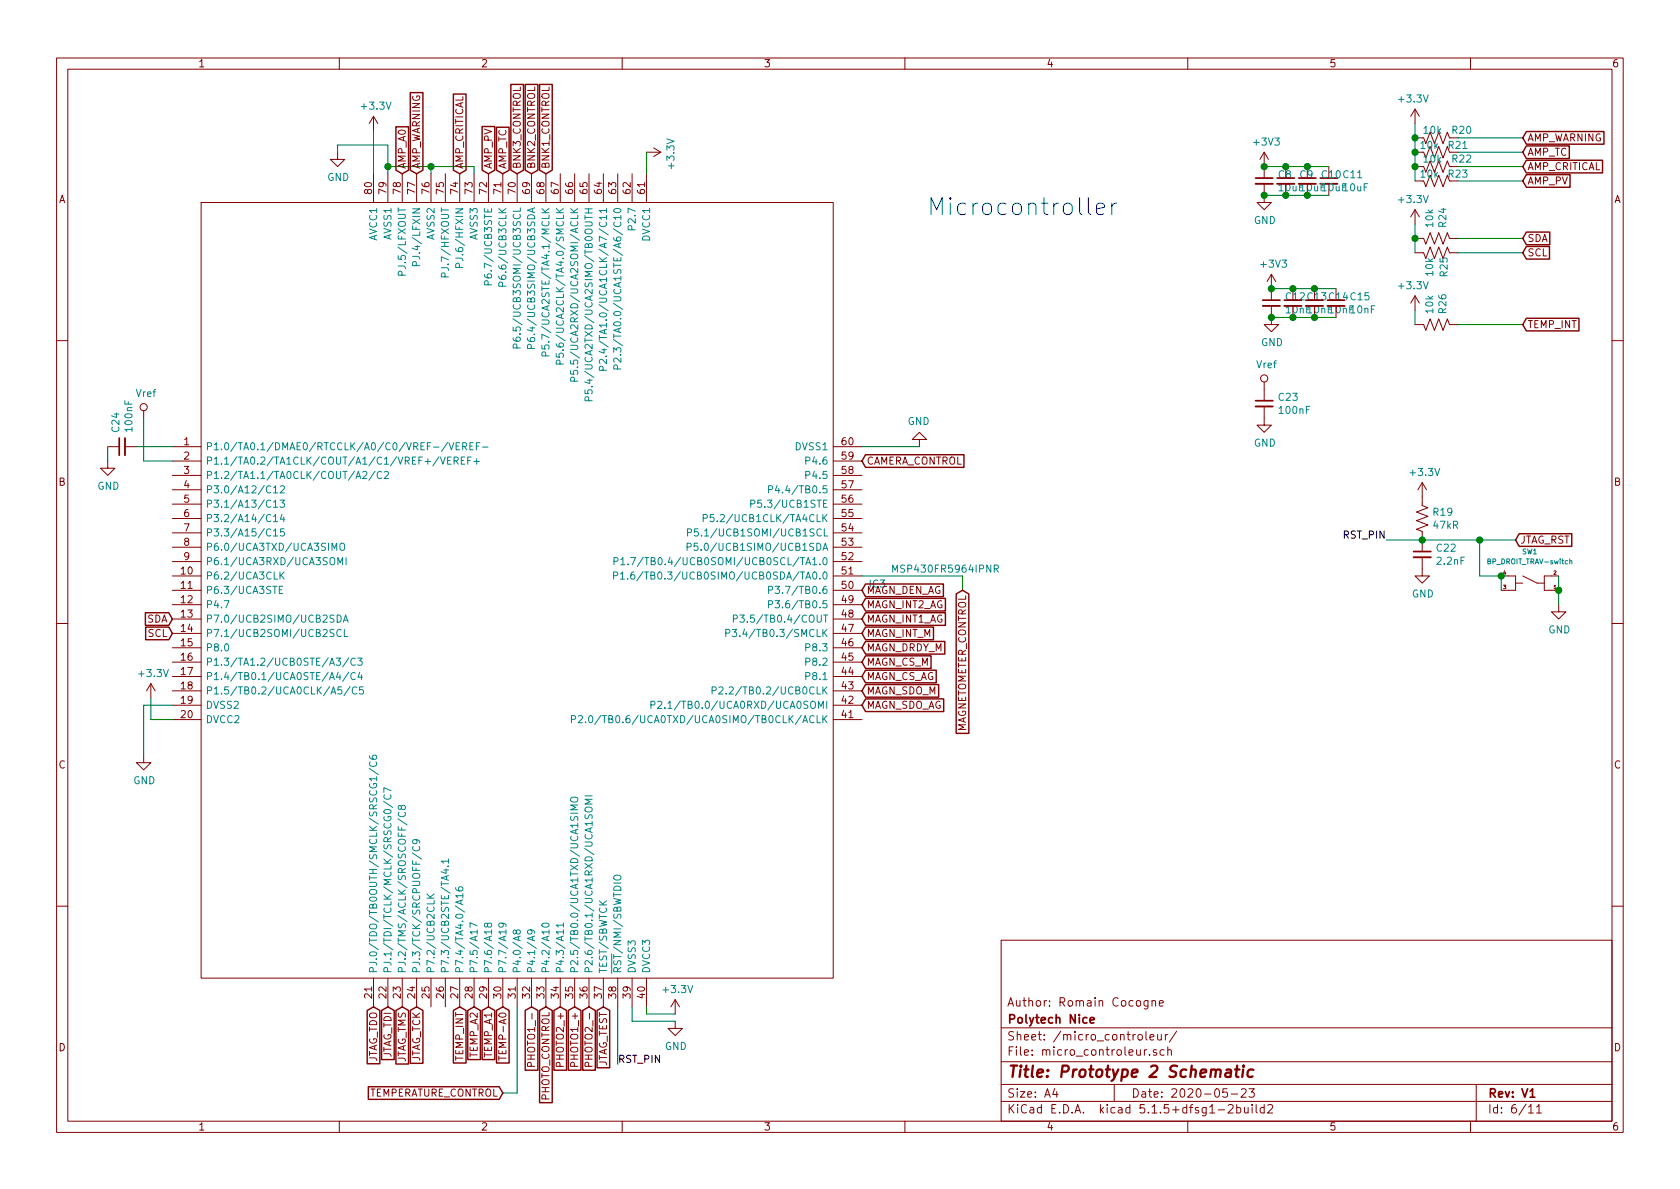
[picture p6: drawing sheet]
<svg xmlns="http://www.w3.org/2000/svg" width="297mm" height="210mm" viewBox="0 0 297 210" stroke-linecap="round" stroke-linejoin="round" font-family="sans-serif">
<g fill="none" stroke="#840000" stroke-width=".18">
<path d="M10 10.3h277v189.9h-277zM12 12.2h273v186.1h-273zM60 10.3v1.9M110 10.3v1.9M160 10.3v1.9M210 10.3v1.9M250.2 19.3v2.5M250.2 19.3l.8 1.3M250.2 19.3l-.8 1.3M260 10.3v1.9M35.6 35.8h111.7v137.2h-111.7zM59.7 26.9v1.3h1.3l-1.3 1.3-1.3-1.3h1.3"/>
<path d="M66 20.6v2.5M66 30.7v5.1M66 20.6l-.7 1.2M66 20.6l.8 1.2M68.6 30.7v5.1M71.1 30.7v5.1M73.7 30.7v5.1M76.2 30.7v5.1M78.7 30.7v5.1M81.3 30.7v5.1M83.8 30.7v5.1M86.4 30.7v5.1"/>
<path d="M88.9 30.7v5.1M91.4 30.7v5.1M94 30.7v5.1M96.5 30.7v5.1M99.1 30.7v5.1M101.6 30.7v5.1M104.1 30.7v5.1M106.7 30.7v5.1M109.2 30.7v5.1M111.8 30.7v5.1M114.3 30.7v5.1M114.3 26.9h2.5"/>
<path d="M115.6 26.2l1.2 .7M116.8 26.9l-1.2 .8M223.5 32.5v3.3h1.3l-1.3 1.3-1.3-1.3h1.3M223.5 26.9v4.6M223.5 26.9l-.7 1.3M223.5 26.9l.8 1.3M227.3 29.5v2M227.3 32.5v2M231.1 29.5v2M231.1 32.5v2M234.9 29.5v2M234.9 32.5v2"/>
<path d="M250.2 24.4h1.5l.4 1 .8-2 .7 2 .8-2 .7 2 .8-2 .4 1h1.5M250.2 29.5h1.5l.4 1 .8-2.1 .7 2.1 .8-2.1 .7 2.1 .8-2.1 .4 1.1h1.5M250.2 37.1v2.5M250.2 37.1l.8 1.2M250.2 37.1l-.8 1.2M250.2 26.9h1.3M250.2 32h1.3M251.7 26.9l.4 1 .8-2 .7 2 .8-2 .7 2 .8-2 .4 1M251.7 32l.4 1 .8-2 .7 2 .8-2 .7 2 .8-2 .4 1M224.8 54.1v3.3h1.3l-1.3 1.3-1.3-1.3h1.3M224.8 48.5l-.8 1.3M224.8 48.5v4.6"/>
<path d="M224.8 48.5l.8 1.3M228.6 51v2.1M228.6 54.1v2M232.4 51v2.1M232.4 54.1v2M236.2 51v2.1M236.2 54.1v2M250.2 57.4h1.5l.4 1 .8-2 .7 2 .8-2 .7 2 .8-2 .4 1h1.5M250.2 44.7h1.5l.4 1 .8-2 .7 2 .8-2 .7 2 .8-2 .4 1h1.5M250.2 42.2h1.5l.4 1 .8-2.1 .7 2.1 .8-2.1 .7 2.1 .8-2.1 .4 1.1h1.5M250.2 52.3l.8 1.3M250.2 52.3v2.6"/>
<path d="M250.2 52.3l-.8 1.3M10 60.2h2M19 79h2.1M22.1 79h2M25.4 72.6v1.3M30.5 79h5.1M147.3 79h5.1M162.6 77.7h1.2l-1.2-1.3-1.3 1.3h1.3v1.3M223.5 71.9v3.3h1.3l-1.3 1.2-1.3-1.2h1.3M223.5 67.6v3.3M285 60.2h2M19 81.5v1.3h1.3l-1.3 1.3-1.2-1.3h1.2"/>
<path d="M30.5 81.5h5.1M30.5 84.1h5.1M30.5 86.6h5.1M30.5 89.1h5.1M30.5 99.3h5.1M30.5 96.8h5.1M30.5 94.2h5.1M30.5 91.7h5.1M147.3 81.5h5.1M147.3 84.1h5.1M147.3 86.6h5.1M147.3 89.1h5.1"/>
<path d="M147.3 99.3h5.1M147.3 96.8h5.1M147.3 94.2h5.1M147.3 91.7h5.1M251.5 98.5v3.3h1.2l-1.2 1.3-1.3-1.3h1.3M251.5 85.3v4.1l1 .4-2.1 .7 2.1 .8-2.1 .8 2.1 .7-2.1 .8 1.1 .4v3.5M251.5 85.3l-.8 1.3M251.5 85.3l.7 1.3M10 110.3h2M30.5 104.4h5.1M30.5 101.8h5.1M30.5 106.9h5.1"/>
<path d="M30.5 109.5h5.1M30.5 112h5.1M30.5 114.5h5.1M30.5 117.1h5.1M30.5 119.6h5.1M147.3 104.4h5.1M147.3 101.8h5.1M147.3 106.9h5.1M147.3 109.5h5.1M147.3 112h5.1M147.3 114.5h5.1M147.3 117.1h5.1"/>
<path d="M147.3 119.6h5.1M265.4 101.8h2.6v2.6h-2.6M268 103.1h1.2M269.2 101.8l2.6 1.3h1.2M275.6 106.9v1.3h1.3l-1.3 1.3-1.3-1.3h1.3M275.6 101.8h-2.6v2.6h2.6M285 110.3h2M25.4 133.6v1.3h1.3l-1.3 1.2-1.3-1.2h1.3M26.7 120.9l-.8 1.3M26.7 120.9v2.5M26.7 120.9l.7 1.3M30.5 122.2h5.1"/>
<path d="M30.5 124.7h5.1M30.5 127.2h5.1M147.3 122.2h5.1M147.3 124.7h5.1M147.3 127.2h5.1M10 160.2h2M66 173v5M68.6 173v5M71.1 173v5M73.7 173v5M76.2 173v5M78.7 173v5"/>
<path d="M81.3 173v5M83.8 173v5M86.4 173v5M88.9 173v5M91.4 173v5M94 173v5M96.5 173v5M99.1 173v5M101.6 173v5M104.1 173v5M106.7 173v5M109.2 173v5"/>
<path d="M111.8 173v5M114.3 173v5M119.4 176.8l-.8 1.2M119.4 176.8v2.5M119.4 176.8l.7 1.2M177 166.3h108v32h-108zM203 176.9v1.2l-.3 .3h-.4M203 177l-.5-.1-.2 .3v.6l.2 .1 .5-.1M203.7 177.1l.2-.2 .4 .1v.9M203.7 176.9v1M205 177.4l.7-.1-.1-.3-.4-.1-.2 .2 .1 .7h.5M285 160.2h2"/>
<path d="M60 198.3v1.9M88.2 186.8v.7M93.9 188.6l-.1-.7h-.4l-.1 .2v.5h1.2M104.1 188.6l-.1-.7h-.4l-.2 .2v.5h1.3M110 198.3v1.9M119.4 180.6v1.3h1.2l-1.2 1.2-1.3-1.2h1.3M160 198.3v1.9M177 194.8h108M177 191.8h108M177 187.8h108M177 181.8h108M186.5 192.5l-.4 1h1"/>
<path d="M186.8 193v1M197 191.8v3M202.6 182.4v1.3l.2 .2M202.8 185.6l-.3 .1-.2 .2M203.3 186.5v.1M203.3 183.4l.7-.1v-.3l-.4-.1-.3 .2 .1 .7h.6M204.5 185.7l-.4-.1-.2 .2 .1 .2 .5 .2v.3h-.6M204.7 182.9v.8a.39 .39 0 0 0 .6 .1M205.3 182.9v1M205.8 185.7l-.4-.1-.3 .3 .1 .6 .2 .1 .4-.1M206 182.9v1M206.5 185.7l.2-.1 .3 .1 .1 .9"/>
<path d="M206.5 182.9l-.3 .1-.2 .2M206.5 185.1v1.5M208.1 182.3l-1.3 2M210 198.3v1.9M215.4 196.3h1.1M217 192.5h-.7l-.1 .7 .2-.1 .5 .1 .1 .2v.5l-.2 .1-.6-.1M217.2 195.5l.2-.2h.4l.2 .5-.9 1h.9M217.7 193.5h1.1M218.7 195.9l.4-.1 .3 .3-.1 .6h-.6M218.7 195.3v1.5M219.5 192.7l.2-.2h.3l.3 .2v.3v.2l-.9 .8h.9M220 195.8l.1 .9 .3 .1 .3-.1"/>
<path d="M220.7 195.8v1M220.8 192.5h1l-.5 .6 .4 .1v.7l-.2 .1-.7-.1M221.4 195.3v.2M221.4 195.8v1M222.1 195.3v1.3l.2 .2M223.5 195.9l-.4-.1-.3 .3 .1 .6 .2 .1 .4-.1M223.5 195.3v1.5M224.2 195.5l.2-.2h.3l.3 .5-.9 1h.9M260 198.3v1.9M261 191.8v6.5M270.3 195.8l.4-.5v1.5M270.3 196.8h.8"/>
<path d="M271.7 195.8l.4-.5v1.5M271.7 196.8h.8"/>
<circle cx="25.4" cy="72" r=".63"/>
<circle cx="223.5" cy="66.9" r=".63"/>
</g>
<g fill="none" stroke="#840000" stroke-width=".3">
<path d="M222 31.5h3M225.8 31.5h3.1M229.6 31.5h3.1M233.4 31.5h3.1M223.3 53.1h3M227.1 53.1h3M230.9 53.1h3M234.7 53.1h3M21.1 77.5v3M222 70.9h3M249.9 97.5h3.1M192.7 180.4l.8-.1-.1-.3-.4-.1-.3 .2 .1 .7h.6"/>
<path d="M270.5 194h.9"/>
</g>
<path d="M216.8 189.2h.8v1.2M217.7 189.6l-.7 .1a.4 .4 0 0 0-.4 .3 .4 .4 0 0 0 .3 .4l.7-.1M218.4 189.1h.8M218.7 188.4l-.2 1.8 .1 .1 .4 .1M219.8 189.1l-.2 1.3M219.9 188.4v.2M221.6 189.2a.68 .68 0 0 0-1 .3l-.1 .6 .2 .2 .2 .1 .6-.1" fill="none" stroke="#840000" stroke-width=".41"/>
<path d="M222 32.5h3M225.8 32.5h3.1M229.6 32.5h3.1M233.4 32.5h3.1M223.3 54.1h3M227.1 54.1h3M230.9 54.1h3M234.7 54.1h3M22.1 77.5v3M222 71.9h3M249.9 98.5h3.1" fill="none" stroke="#840000" stroke-width=".33"/>
<g fill="none" stroke="#008484" stroke-width=".18">
<path d="M71.1 48.7l-.1-.7h-.5l-.1 .2v.5h1.3M73.6 47l-.1-.7h-.4l-.2 .7h1.3M78.7 49l-.1-.6-.4-.1-.2 .2v.5h1.3M81.2 47.3l-.1-.7h-.4l-.1 .7h1.2M86.3 50.4v-.6l-.2-.2-.3 .1-.2 .2v.5h1.3M88.8 50.6l-.1-.7h-.4l-.1 .2v.5h1.3M90.7 59.7l.1 .4a.81 .81 0 0 0 1.2 0l-.1-.4-.4-.1-.3 .3v.2l.3 .2M93.3 59.8v.4a.87 .87 0 0 0 1.2 0l-.1-.5h-.5l-.1 .5 .2 .2M79.1 78.2l-1 1.7M79.4 78.3l.4 1.2 .4-1.2M80.6 78.9h.5M81.3 78.3h-.7v1.2h.7"/>
<path d="M81.8 78.9l.7-.1v-.4l-.2-.1h-.5v1.2M82.1 78.9l.4 .6M83.1 78.9h.4M83.7 78.3h-.6v1.2h.6M84.2 78.9h.4M84.8 78.3h-.6v1.2M85.3 79.1h1M91.4 61.5l-.1-.6h-.4l-.2 .2v.4h1.3M93.9 61.6v-.6l-.2-.1-.3 .1-.1 .1v.5h1.2M95.8 61.1v.6h.6l-.1-.2 .1-.4h.6l.1 .2-.1 .4M96.5 62.9l-.1-.6h-.5l-.1 .2v.4h1.3M97 60.5h.1"/>
<path d="M98.3 62.5v.6l.7 .1-.2-.5 .3-.2h.3l.2 .2-.1 .5M99 64.4l-.1-.7h-.4l-.2 .2v.5h1.3M99.5 61.9h.1M100.9 65.6v.5l.6 .1-.1-.5 .2-.2h.3l.3 .2-.2 .5M101.5 67.4l-.1-.7h-.4l-.1 .2v.5h1.3M102 64.9h.2M103.4 69v.6h.6l-.1-.1 .1-.5h.6l.1 .2-.1 .4M104.1 70.9l-.1-.6-.4-.1-.2 .2v.5h1.3M104.6 68.4h.1M106.4 61.8h.8M106.6 65.5v-.6l-.5-.1-.1 .2v.5h1.2M106.8 61.7v.8l-.9-.4"/>
<path d="M107.1 63h.1M107.2 63.5v.8l-.7-.7-.2-.1-.2 .1-.1 .2 .1 .5M108.5 62.3v-.8l.5 .4 .1-.4h.6l.1 .2-.1 .6M109.2 65.2l-.1-.6-.2-.1-.3 .1-.1 .2v.4h1.3M109.7 62.8h.1M109.8 63.3v.8l-.7-.7-.2-.1-.4 .2 .1 .5M47.9 86a.6 .6 0 0 0-.9 .4 .6 .6 0 0 0 .6 .8l.3-.2M48.4 86.3l.3-.4v1.3M48.4 88.8l.3-.4v1.3M48.4 91.3l.3-.3v1.2M48.4 93.9l.3-.4v1.3M48.4 87.2h.7"/>
<path d="M48.4 89.7h.7M48.4 92.2h.7M48.4 94.8h.7M49.5 88.4h.8l-.4 .5 .3 .1v.6l-.1 .1-.6-.1M49.6 86l.5-.1 .2 .4-.1 .2-.7 .7h.8M49.9 90.9l-.3 .9h.8M50.2 91.4v.8M50.2 93.5h-.6v.6l.2-.1 .4 .1v.6l-.1 .1-.5-.1M58.4 98.8a.45 .45 0 0 1 .7 0 .88 .88 0 0 1-.2 1.1l-.4-.1a1.07 1.07 0 0 1-.1-1zM58.7 97.3v-1.2l.4 .9 .4-.9v1.2M59.7 99.9v-1.3l.4 .9 .5-.9v1.3M60.1 96.2a.45 .45 0 0 1 .8 0 .88 .88 0 0 1-.3 1.1h-.3a1.07 1.07 0 0 1-.2-1.1z"/>
<path d="M61.2 98.6v1.3M64.1 83.5l.5-.1 .2 .1 .1 .2-.1 .2-.7 .7h.8M66.3 83.3l-1.1 1.6M67.5 83.5a.6 .6 0 0 0-.9 .4 .6 .6 0 0 0 .6 .7l.3-.1M67.9 83.5l.5-.1 .2 .1 .1 .2-.1 .2-.7 .7h.8M77.6 80.8l-1.1 1.6M77.9 80.8l.4 1.3 .4-1.3M79.1 81.4h.5M79.8 80.8h-.7v1.3h.7M80.3 81.5l.6-.1 .1-.2-.1-.3-.1-.1h-.5v1.3M80.6 81.5l.4 .6M81.6 81.4h.4"/>
<path d="M82.2 80.8h-.6v1.3h.6M82.7 81.4h.4M83.3 80.8h-.6v1.3M83.8 81.6h1M84.3 81.1v1M108.6 99.3l.6-.1v-.5l-.2-.1h-.4v1.3M109.8 99l.3-.4v1.3M109.8 99.9h.7M111 99.7v.2M111.5 98.6h.9l-.6 1.3M113.7 98.5l-1 1.7M121.5 96.7h.6l.1-.2-.1-.3-.1-.1h-.5v1.2"/>
<path d="M121.6 94.2l.6-.1v-.5l-.2-.1h-.4v1.3M123.4 96.1h-.6l-.1 .6 .2-.2 .4 .1 .1 .6-.2 .1-.5-.1M123.4 93.5h-.6v.6l.4-.1 .3 .3v.3l-.3 .2-.4-.1M124.3 91.6h.6l.2-.2-.1-.3-.2-.1h-.5v1.2M126.2 91h-.6v.6l.1-.1h.5v.6l-.2 .1-.4-.1M132.7 89.1l.6-.1 .2-.1-.1-.3-.2-.2h-.5v1.3M135.9 86.6l.6-.1 .1-.5-.2-.1h-.5v1.3M137.4 85.8l-.3 .9h.8M277.5 99.2h.4v.5M49.4 104.3h.4M49.5 101.1v1.3M49.7 101.7l.5 .7"/>
<path d="M50 103.7h-.6v1.2h.6M50.2 101.1l-.7 .8M59.1 111.4l-.5-.1-.2 .1v.4l.6 .2 .1 .3-.3 .3-.5-.1M59.4 116.4h.8l-.4 .5 .3 .1 .1 .4-.2 .2-.6-.1M59.6 108.8a.64 .64 0 0 1 .7 .6 .64 .64 0 0 1-.7 .6zM59.8 118.9l-.3 .9h.8M60.1 119.3v.9M60.3 111.4a.6 .6 0 0 0-.8 .5 .6 .6 0 0 0 .6 .7l.2-.2M60.7 110l.4-1.2 .4 1.2M60.8 109.7h.6M60.9 111.3v1.3h.6M61.7 116.3l-1.1 1.7"/>
<path d="M61.7 118.9l-1.1 1.6M62.8 116.5a.6 .6 0 0 0-.8 .4 .6 .6 0 0 0 .6 .7l.2-.1M62.8 119a.6 .6 0 0 0-.8 .5 .6 .6 0 0 0 .6 .7l.2-.1M63.2 116.4h.8l-.4 .5 .4 .1v.4l-.2 .2-.6-.1M63.6 118.9l-.3 .9h.8M63.9 119.3v.9M108.5 101.8l.6-.1 .1-.1-.1-.3-.1-.2h-.5v1.3M109.7 101.5l.4-.4v1.3M109.7 102.4h.7M111 102.3v.1M112.1 101.1h-.2a.79 .79 0 0 0-.1 1.3l.4-.1v-.6l-.4-.1-.3 .3M113.7 101.1l-1.1 1.6"/>
<path d="M128.3 112l.6-.1 .2-.2-.1-.3-.2-.1h-.5v1.3M129.5 111.3h.8l-.5 .5 .4 .1-.1 .6-.4 .1-.2-.2M129.7 109.4l.6-.1v-.4l-.2-.1h-.4v1.2M130.8 108.8h.8l-.4 .4 .3 .2 .1 .4-.3 .2-.5-.1M135.9 106.9l.6-.1 .1-.5-.2-.1h-.5v1.3M135.9 104.3h.6l.1-.5-.2-.1h-.5v1.2M137 106.2h.8l-.4 .5 .4 .1v.6l-.2 .1-.6-.1M137 103.7h.8l-.4 .5 .4 .1v.5l-.2 .1-.6-.1M157.8 101.2v-1.3l.5 .9 .4-.9v1.3M175.8 100.6l.6-.1 .1-.2v-.3l-.2-.1h-.5v1.3M176.1 100.6l.4 .6M60.4 121.5h-.6l-.1 .6 .2-.2 .5 .2v.5l-.2 .1-.5-.1"/>
<path d="M61.9 121.4l-1.1 1.6M63.1 121.6a.51 .51 0 0 0-.7 0 .51 .51 0 0 0-.1 .6 .46 .46 0 0 0 .2 .5 .46 .46 0 0 0 .6-.1M64.2 121.5h-.6v.6l.1-.2 .5 .2v.5l-.2 .1-.4-.1M65.3 135.9l1.6 1.1M65.3 133.6l.1 .4a.87 .87 0 0 0 1.2 0l-.1-.4-.4-.1-.3 .3v.2l.3 .3M65.5 134.7a.6 .6 0 0 0 .4 .9 .6 .6 0 0 0 .7-.6l-.1-.3M66.6 137.7h-1.3l.4 .4M66.6 137.3v.8M69.1 139.8l-1.2-.5v.8M101 127.2l.7-.1v-.4l-.7-.2v1.3M102.3 126.7l.4-.2 .3 .4-.8 .9h.8M103.5 127.7v.1"/>
<path d="M104.2 126.7l.2-.2a.67 .67 0 0 1 .4 .7 .67 .67 0 0 1-.4 .6l-.3-.5zM106.2 126.5l-1 1.6M115.1 124.7l.6-.1v-.5l-.1-.1h-.5v1.3M116.3 124.1l.5-.1 .2 .1v.3v.2l-.8 .7h.8M117.6 125.1v.2M118.1 124.4l.4-.4v1.3M118.1 125.3h.7M125.9 122.1h.6l.1-.2v-.3l-.2-.1h-.5v1.2M127.1 121.6l.5-.1 .2 .3v.2l-.7 .7h.7M67.8 141.7l1.6 1.1M68 143.3a.66 .66 0 0 1 .7-.2 .66 .66 0 0 1 .4 .5 .72 .72 0 0 1-1.2-.1zM68 140.6a.6 .6 0 0 0 .4 .8 .6 .6 0 0 0 .7-.6l-.1-.2"/>
<path d="M70.4 144.8l1.6 1.1M70.5 143.6a.6 .6 0 0 0 .4 .9 .6 .6 0 0 0 .8-.6l-.1-.3M71 142.7l.2-.3h.3l.2 .3-.1 .3-.4 .1-.2-.1-.2-.5-.1-.1-.2 .1-.1 .4 .1 .2h.3l.2-.2M72.9 150.8l1.6 1.1M73.1 149.7a.6 .6 0 0 0 .4 .8 .6 .6 0 0 0 .7-.6l-.1-.2M73.5 148.5l.2 .2v.3l-.2 .2-.4-.1-.2-.1v-.3l.3-.2a.97 .97 0 0 1 1 .2v.4M75.5 158.8h1.3M75.5 158.1l.7 .7M76.8 159.2v.6h-1.3M76.8 158.1l-.8 .5M78.5 153.8h.8M78.9 153.7v.8l-.9-.4"/>
<path d="M79.2 153.2h.1M79.3 152.3h-1.3l.4 .3M79.3 151.9v.7M80.6 156.9v.3a.79 .79 0 0 0 1.2 .1v-.4l-.5-.1-.2 .3v.2l.2 .3M81.8 159.1l-1.2 .4 1.2 .5M81.8 158.4h-1.2l.3 .3M81.8 158v.7M100.9 143.8h1.3M101.1 141a.84 .84 0 0 1 1.1 .3l-.1 .4a.7 .7 0 0 1-.7 .1 .7 .7 0 0 1-.5-.5zM102.2 142.4h-1.3l.9 .4-.9 .4h1.3M103.4 140.7h1.3M103.5 144.1l-.1 .4 .2 .2h.4l.2-.6h.3l.2 .2-.1 .5"/>
<path d="M103.6 142.8a.84 .84 0 0 1 1.1 .2l-.1 .4a.7 .7 0 0 1-.7 .2 .7 .7 0 0 1-.5-.6zM104.7 141.3h-1.3l.9 .5-.9 .4h1.3M108.6 154.9a.8 .8 0 0 1 1.2 .2l-.1 .3a.8 .8 0 0 1-1.2-.1zM84.4 163.7l-1.3-.5v.8M86.2 163.5l.2-.3h.3l.2 .3-.1 .4-.4 .1-.1-.2-.2-.5h-.4l-.1 .4 .2 .2h.3l.1-.2M88.7 163.2l.3 .3v.2l-.3 .3-.4-.1-.1-.2v-.2l.2-.3a.97 .97 0 0 1 1 .3l.1 .3M91.3 164.7l.2-.3h.3l.2 .3-.1 .3-.1 .2-.4-.1-.1-.4-.3-.3-.3 .3v.2l.3 .3 .3-.3M93.8 164.4l.3 .3-.1 .3-.2 .2-.5-.2v-.3l.1-.2a.87 .87 0 0 1 1.1 .3v.2M95.9 163.3a.68 .68 0 0 1 1.2 .3 .72 .72 0 0 1-1.3-.1zM99.6 163.6h-1.3l.4 .4M99.6 163.2v.8M99.6 164.4v.8"/>
</g>
<g fill="none" stroke="#008400" stroke-width=".18">
<path d="M59.7 26.9v-1.3h8.9v5.1M66 23.1v7.6M68.6 29.5h15.2v1.2M76.2 29.5v1.2M114.3 26.9v3.8M223.5 29.5h11.4M223.5 34.5h11.4M250.2 21.8v10.2M250.2 39.6v5.1M257.8 29.5h11.4M257.8 32h11.4M257.8 26.9h11.4"/>
<path d="M257.8 24.4h11.4M224.8 51h11.4M224.8 56.1h11.4M250.2 54.9v2.5M257.8 57.4h11.4M257.8 44.7h11.4M257.8 42.2h11.4M19 79v2.5M24.1 79h6.4M25.4 73.9v7.6h5.1M152.4 79h10.2M245.1 95.5h22.9"/>
<path d="M261.6 95.5v6.3h3.8v2.6M152.4 101.8h17.8v2.6M275.6 101.8v5.1M26.7 123.4v3.8h3.8M30.5 124.7h-5.1v8.9M91.4 178v15.3h-2.5M109.2 178v10.2M111.8 178v2.6h7.6M114.3 178v1.3h5.1"/>
</g>
<g fill="none" stroke="#840000" stroke-width=".25">
<path d="M72.5 16.4h2.3v13.7l-1.1 .6-1.2-.6zM80.2 16.6h2.2v13.5l-1.1 .6-1.1-.6zM90.3 14.9h2.3v15.2l-1.2 .6-1.1-.6zM92.9 14.9h2.2v15.2l-1.1 .6-1.1-.6zM95.4 14.9h2.2v15.2l-1.1 .6-1.1-.6zM70 22.4h2.2v7.7l-1.1 .6-1.1-.6zM85.2 22.4h2.3v7.7l-1.1 .6-1.2-.6zM87.8 22.5h2.2v7.6l-1.1 .6-1.1-.6zM269.9 23.3h13.7v2.2h-13.7l-.7-1.1zM269.9 25.8h7.6v2.2h-7.6l-.7-1.1zM269.9 28.3h13.4v2.3h-13.4l-.7-1.1zM269.9 30.9h7.7v2.2h-7.7l-.7-1.1z"/>
<path d="M269.9 43.6h4.1v2.2h-4.1l-.7-1.1zM269.9 41h4.1v2.3h-4.1l-.7-1.1zM269.9 56.3h9.3v2.2h-9.3l-.7-1.1zM153 80.4h17.4v2.2h-17.4l-.6-1.1zM268.6 94.4h9.3v2.2h-9.3l-.6-1.1zM25.7 108.4h4.1l.7 1.1-.7 1.1h-4.1zM25.8 110.9h4l.7 1.1-.7 1.1h-4zM153 116h11.6v2.2h-11.6l-.6-1.1zM153 118.5h12.5v2.2h-12.5l-.6-1.1zM153 113.4h14.1v2.3h-14.1l-.6-1.2zM153 103.3h13.8v2.2h-13.8l-.6-1.1zM153 105.8h14.2v2.2h-14.2l-.6-1.1z"/>
<path d="M153 108.4h14.2v2.2h-14.2l-.6-1.1zM153 110.9h12v2.2h-12l-.6-1.1zM169.1 105l1.1-.6 1.1 .6v24.7h-2.2zM153 123.6h13.9v2.2h-13.9l-.6-1.1zM153 121.1h13v2.2h-13l-.6-1.1zM64.9 178.7l1.1-.7 1.2 .7v9.4h-2.3zM67.5 178.7l1.1-.7 1.1 .7v8.7h-2.2zM70 178.7l1.1-.7 1.1 .7v9.5h-2.2zM72.5 178.7l1.2-.7 1.1 .7v9.3h-2.3zM80.2 178.7l1.1-.7 1.1 .7v9.3h-2.2zM82.7 178.7l1.1-.7 1.1 .7v8.7h-2.2zM85.2 178.7l1.2-.7 1.1 .7v8.7h-2.3z"/>
<path d="M87.8 178.7l1.1-.7 1.1 .7v9.3h-2.2zM92.9 178.7l1.1-.7 1.1 .7v10.5h-2.2zM95.4 178.7l1.1-.7 1.1 .7v16.3h-2.2zM97.9 178.7l1.2-.7 1.1 .7v10.5h-2.3zM100.5 178.7l1.1-.7 1.1 .7v10.5h-2.2zM103 178.7l1.1-.7 1.2 .7v10.5h-2.3zM105.6 178.7l1.1-.7 1.1 .7v10.1h-2.2zM65.1 192.2h23.2l.6 1.1-.6 1.1h-23.2z"/>
</g>
<path d="M192.4 34.9v2.6l.2 .3 .3 .1M193.9 37l1.4-.4-.2-.5-.2-.2h-.6l-.3 .2-.1 .3v1.1l.1 .3 .3 .1h.6l.2-.1M196.6 35.9v2M197.4 35.9a.82 .82 0 0 0-.8 .6" fill="none" stroke="#0000c2" stroke-width=".18"/>
<g fill="#008400" stroke="#008400" stroke-width=".25">
<circle cx="265.4" cy="101.8" r=".51"/>
<circle cx="223.5" cy="34.5" r=".51"/>
<circle cx="223.5" cy="29.5" r=".51"/>
<circle cx="227.3" cy="29.5" r=".51"/>
<circle cx="231.1" cy="29.5" r=".51"/>
<circle cx="232.4" cy="51" r=".51"/>
<circle cx="261.6" cy="95.5" r=".51"/>
<circle cx="250.2" cy="42.2" r=".51"/>
<circle cx="227.3" cy="34.5" r=".51"/>
<circle cx="231.1" cy="34.5" r=".51"/>
<circle cx="275.6" cy="104.4" r=".51"/>
<circle cx="224.8" cy="56.1" r=".51"/>
<circle cx="228.6" cy="56.1" r=".51"/>
<circle cx="68.6" cy="29.5" r=".51"/>
<circle cx="250.2" cy="29.5" r=".51"/>
<circle cx="250.2" cy="26.9" r=".51"/>
<circle cx="232.4" cy="56.1" r=".51"/>
<circle cx="250.2" cy="24.4" r=".51"/>
<circle cx="76.2" cy="29.5" r=".51"/>
<circle cx="224.8" cy="51" r=".51"/>
<circle cx="228.6" cy="51" r=".51"/>
<circle cx="251.5" cy="95.5" r=".51"/>
</g>
<text font-size="4.2" fill="#0000c2" x="163.8" y="38.1">Microcontroller</text>
<text font-size="2.8" fill="#840000" x="178" y="190.5">Title: Prototype 2 Schematic</text>
<g font-size="2.1" fill="#840000">
<text x="178" y="178">Author: Romain Cocogne</text>
<text x="178" y="184">Sheet: /micro_controleur/</text>
<text x="178" y="181">Polytech Nice</text>
<text x="178" y="186.7">File: micro_controleur.sch</text>
<text x="178" y="196.9">KiCad E.D.A. kicad 5.1.5+dfsg1-2build2</text>
<text x="178" y="194.1">Size: A4</text>
<text x="200" y="194.1">Date: 2020-05-23</text>
<text x="263" y="194.1">Rev: V1</text>
<text x="263" y="196.9">Id: 6/11</text>
</g>
<g font-size="1.8" fill="#840000">
<text x="35" y="11.9">1</text>
<text x="85" y="11.9">2</text>
<text x="135" y="11.9">3</text>
<text x="185" y="11.9">4</text>
<text x="235" y="11.9">5</text>
<text x="285" y="11.9">6</text>
<text x="71.8" y="29.9" transform="rotate(-90 71.8 29.9)">AMP_A0</text>
<text x="74.3" y="29.9" transform="rotate(-90 74.3 29.9)">AMP_WARNING</text>
<text x="81.9" y="29.9" transform="rotate(-90 81.9 29.9)">AMP_CRITICAL</text>
<text x="87" y="29.9" transform="rotate(-90 87 29.9)">AMP_PV</text>
<text x="89.5" y="29.9" transform="rotate(-90 89.5 29.9)">AMP_TC</text>
<text x="92.1" y="29.9" transform="rotate(-90 92.1 29.9)">BNK3_CONTROL</text>
<text x="94.6" y="29.9" transform="rotate(-90 94.6 29.9)">BNK2_CONTROL</text>
<text x="97.2" y="29.9" transform="rotate(-90 97.2 29.9)">BNK1_CONTROL</text>
<text x="270" y="25">AMP_WARNING</text>
<text x="270" y="27.6">AMP_TC</text>
<text x="10.4" y="35.9">A</text>
<text x="65.8" y="34.2" transform="rotate(-90 65.8 34.2)">80</text>
<text x="68.3" y="34.2" transform="rotate(-90 68.3 34.2)">79</text>
<text x="70.9" y="34.2" transform="rotate(-90 70.9 34.2)">78</text>
<text x="73.4" y="34.2" transform="rotate(-90 73.4 34.2)">77</text>
<text x="75.9" y="34.2" transform="rotate(-90 75.9 34.2)">76</text>
<text x="78.5" y="34.2" transform="rotate(-90 78.5 34.2)">75</text>
<text x="81" y="34.2" transform="rotate(-90 81 34.2)">74</text>
<text x="83.6" y="34.2" transform="rotate(-90 83.6 34.2)">73</text>
<text x="86.1" y="34.2" transform="rotate(-90 86.1 34.2)">72</text>
<text x="88.6" y="34.2" transform="rotate(-90 88.6 34.2)">71</text>
<text x="91.2" y="34.2" transform="rotate(-90 91.2 34.2)">70</text>
<text x="93.7" y="34.2" transform="rotate(-90 93.7 34.2)">69</text>
<text x="96.3" y="34.2" transform="rotate(-90 96.3 34.2)">68</text>
<text x="98.8" y="34.2" transform="rotate(-90 98.8 34.2)">67</text>
<text x="101.3" y="34.2" transform="rotate(-90 101.3 34.2)">66</text>
<text x="103.9" y="34.2" transform="rotate(-90 103.9 34.2)">65</text>
<text x="106.4" y="34.2" transform="rotate(-90 106.4 34.2)">64</text>
<text x="109" y="34.2" transform="rotate(-90 109 34.2)">63</text>
<text x="111.5" y="34.2" transform="rotate(-90 111.5 34.2)">62</text>
<text x="114" y="34.2" transform="rotate(-90 114 34.2)">61</text>
<text x="270" y="30.1">AMP_CRITICAL</text>
<text x="270" y="32.6">AMP_PV</text>
<text x="285.4" y="35.9">A</text>
<text x="270" y="45.3">SCL</text>
<text x="270" y="42.8">SDA</text>
<text x="270" y="58">TEMP_INT</text>
<text x="32.5" y="78.7">1</text>
<text x="32.5" y="81.3">2</text>
<text x="32.5" y="83.8">3</text>
<text x="148.9" y="83.8">58</text>
<text x="148.9" y="81.3">59</text>
<text x="148.9" y="78.7">60</text>
<text x="153.2" y="82.2">CAMERA_CONTROL</text>
<text x="10.4" y="85.9">B</text>
<text x="32.5" y="86.4">4</text>
<text x="32.5" y="88.9">5</text>
<text x="148.9" y="88.9">56</text>
<text x="148.9" y="86.4">57</text>
<text x="285.4" y="85.9">B</text>
<text x="32.5" y="91.4">6</text>
<text x="32.5" y="94">7</text>
<text x="148.9" y="94">54</text>
<text x="148.9" y="91.4">55</text>
<text x="32.1" y="101.6">10</text>
<text x="32.5" y="96.5">8</text>
<text x="32.5" y="99.1">9</text>
<text x="148.9" y="101.6">51</text>
<text x="148.9" y="99.1">52</text>
<text x="148.9" y="96.5">53</text>
<text x="268.8" y="96.1">JTAG_RST</text>
<text x="32.1" y="104.1">11</text>
<text x="32.1" y="106.7">12</text>
<text x="148.9" y="106.7">49</text>
<text x="148.9" y="104.1">50</text>
<text x="153.2" y="105">MAGN_DEN_AG</text>
<text x="153.2" y="107.6">MAGN_INT2_AG</text>
<text x="26" y="110.1">SDA</text>
<text x="26.2" y="112.6">SCL</text>
<text x="32.1" y="109.2">13</text>
<text x="32.1" y="111.8">14</text>
<text x="148.9" y="111.8">47</text>
<text x="148.9" y="109.2">48</text>
<text x="153.2" y="110.1">MAGN_INT1_AG</text>
<text x="153.2" y="112.6">MAGN_INT_M</text>
<text x="32.1" y="114.3">15</text>
<text x="32.1" y="116.8">16</text>
<text x="32.1" y="119.4">17</text>
<text x="148.9" y="119.4">44</text>
<text x="148.9" y="116.8">45</text>
<text x="148.9" y="114.3">46</text>
<text x="153.2" y="117.7">MAGN_CS_M</text>
<text x="153.2" y="115.2">MAGN_DRDY_M</text>
<text x="32.1" y="121.9">18</text>
<text x="32.1" y="124.5">19</text>
<text x="148.9" y="124.5">42</text>
<text x="148.9" y="121.9">43</text>
<text x="153.2" y="120.3">MAGN_CS_AG</text>
<text x="153.2" y="125.3">MAGN_SDO_AG</text>
<text x="153.2" y="122.8">MAGN_SDO_M</text>
<text x="32.1" y="127">20</text>
<text x="148.9" y="127">41</text>
<text x="170.8" y="130.1" transform="rotate(-90 170.8 130.1)">MAGNETOMETER_CONTROL</text>
<text x="10.4" y="135.9">C</text>
<text x="285.4" y="135.9">C</text>
<text x="65.8" y="176.5" transform="rotate(-90 65.8 176.5)">21</text>
<text x="68.3" y="176.5" transform="rotate(-90 68.3 176.5)">22</text>
<text x="70.9" y="176.5" transform="rotate(-90 70.9 176.5)">23</text>
<text x="73.4" y="176.5" transform="rotate(-90 73.4 176.5)">24</text>
<text x="75.9" y="176.5" transform="rotate(-90 75.9 176.5)">25</text>
<text x="78.5" y="176.5" transform="rotate(-90 78.5 176.5)">26</text>
<text x="81" y="176.5" transform="rotate(-90 81 176.5)">27</text>
<text x="83.6" y="176.5" transform="rotate(-90 83.6 176.5)">28</text>
<text x="86.1" y="176.5" transform="rotate(-90 86.1 176.5)">29</text>
<text x="88.6" y="176.5" transform="rotate(-90 88.6 176.5)">30</text>
<text x="91.2" y="176.5" transform="rotate(-90 91.2 176.5)">31</text>
<text x="93.7" y="176.5" transform="rotate(-90 93.7 176.5)">32</text>
<text x="96.3" y="176.5" transform="rotate(-90 96.3 176.5)">33</text>
<text x="98.8" y="176.5" transform="rotate(-90 98.8 176.5)">34</text>
<text x="101.3" y="176.5" transform="rotate(-90 101.3 176.5)">35</text>
<text x="103.9" y="176.5" transform="rotate(-90 103.9 176.5)">36</text>
<text x="106.4" y="176.5" transform="rotate(-90 106.4 176.5)">37</text>
<text x="109" y="176.5" transform="rotate(-90 109 176.5)">38</text>
<text x="111.5" y="176.5" transform="rotate(-90 111.5 176.5)">39</text>
<text x="114" y="176.5" transform="rotate(-90 114 176.5)">40</text>
<text x="10.4" y="185.9">D</text>
<text x="285.4" y="185.9">D</text>
<text x="66.7" y="188.3" transform="rotate(-90 66.7 188.3)">JTAG_TDO</text>
<text x="69.2" y="187.4" transform="rotate(-90 69.2 187.4)">JTAG_TDI</text>
<text x="71.8" y="188.3" transform="rotate(-90 71.8 188.3)">JTAG_TMS</text>
<text x="74.3" y="188.2" transform="rotate(-90 74.3 188.2)">JTAG_TCK</text>
<text x="81.9" y="187.6" transform="rotate(-90 81.9 187.6)">TEMP_INT</text>
<text x="84.5" y="187" transform="rotate(-90 84.5 187)">TEMP_A2</text>
<text x="87" y="187" transform="rotate(-90 87 187)">TEMP_A1</text>
<text x="89.5" y="186.6" transform="rotate(-90 89.5 186.6)">TEMP-A0</text>
<text x="94.6" y="187.7" transform="rotate(-90 94.6 187.7)">PHOTO1_-</text>
<text x="99.7" y="188.1" transform="rotate(-90 99.7 188.1)">PHOTO2_+</text>
<text x="102.2" y="188.1" transform="rotate(-90 102.2 188.1)">PHOTO1_+</text>
<text x="104.8" y="187.7" transform="rotate(-90 104.8 187.7)">PHOTO2_-</text>
<text x="107.3" y="189" transform="rotate(-90 107.3 189)">JTAG_TEST</text>
<text x="64.9" y="193.9">TEMPERATURE_CONTROL</text>
<text x="97.2" y="194.9" transform="rotate(-90 97.2 194.9)">PHOTO_CONTROL</text>
<text x="35" y="199.9">1</text>
<text x="85" y="199.9">2</text>
<text x="135" y="199.9">3</text>
<text x="185" y="199.9">4</text>
<text x="235" y="199.9">5</text>
<text x="285" y="199.9">6</text>
</g>
<g font-size="1.8" fill="#008484">
<text x="64.1" y="19.4">+3.3V</text>
<text x="247.5" y="18.1">+3.3V</text>
<text x="251.8" y="23.7">10k</text>
<text x="256.8" y="23.7">R20</text>
<text x="119.3" y="29.6" transform="rotate(-90 119.3 29.6)">+3.3V</text>
<text x="221.8" y="25.7">+3V3</text>
<text x="251.3" y="26.3">10k</text>
<text x="251.8" y="28.7">10k</text>
<text x="256.2" y="26.3">R21</text>
<text x="256.8" y="28.7">R22</text>
<text x="57.9" y="32">GND</text>
<text x="226.1" y="31.5">C8</text>
<text x="226.2" y="33.8">10uF10uF10uF10uF</text>
<text x="229.9" y="31.5">C9</text>
<text x="233.8" y="31.5">C10 C11</text>
<text x="247.5" y="35.9">+3.3V</text>
<text x="251.3" y="31.4">10k</text>
<text x="256.2" y="31.4">R23</text>
<text x="112.4" y="40.2" transform="rotate(-90 112.4 40.2)">P2.7</text>
<text x="221.7" y="39.6">GND</text>
<text x="253.4" y="40.1" transform="rotate(-90 253.4 40.1)">10k</text>
<text x="255.7" y="40.1" transform="rotate(-90 255.7 40.1)">R24</text>
<text x="66.7" y="42.6" transform="rotate(-90 66.7 42.6)">AVCC1</text>
<text x="69.2" y="42.4" transform="rotate(-90 69.2 42.4)">AVSS1</text>
<text x="71.8" y="47.8" transform="rotate(-90 71.8 47.8)">PJ.5/LFXOUT</text>
<text x="74.3" y="45.8" transform="rotate(-90 74.3 45.8)">PJ.4/LFXIN</text>
<text x="76.8" y="42.4" transform="rotate(-90 76.8 42.4)">AVSS2</text>
<text x="79.4" y="48" transform="rotate(-90 79.4 48)">PJ.7/HFXOUT</text>
<text x="81.9" y="46" transform="rotate(-90 81.9 46)">PJ.6/HFXIN</text>
<text x="84.5" y="42.4" transform="rotate(-90 84.5 42.4)">AVSS3</text>
<text x="114.9" y="42.6" transform="rotate(-90 114.9 42.6)">DVCC1</text>
<text x="223.1" y="47.3">+3V3</text>
<text x="87" y="49" transform="rotate(-90 87 49)">P6.7/UCB3STE</text>
<text x="89.5" y="49.1" transform="rotate(-90 89.5 49.1)">P6.6/UCB3CLK</text>
<text x="227.4" y="53.1">C12 C13 C14 C15</text>
<text x="247.5" y="51.1">+3.3V</text>
<text x="253.4" y="48.7" transform="rotate(-90 253.4 48.7)">10k</text>
<text x="256" y="48.9" transform="rotate(-90 256 48.9)">R25</text>
<text x="92.1" y="58.9" transform="rotate(-90 92.1 58.9)">P6.5/UCB3SOMI/UCB3SCL</text>
<text x="94.6" y="59.1" transform="rotate(-90 94.6 59.1)">P6.4/UCB3SIMO/UCB3SDA</text>
<text x="97.2" y="59.9" transform="rotate(-90 97.2 59.9)">P5.7/UCA2STE/TA4.1/MCLK</text>
<text x="227.5" y="55.4">10nF10nF10nF10nF</text>
<text x="253.4" y="55.3" transform="rotate(-90 253.4 55.3)">10k</text>
<text x="255.7" y="55.4" transform="rotate(-90 255.7 55.4)">R26</text>
<text x="99.7" y="61.2" transform="rotate(-90 99.7 61.2)">P5.6/UCA2CLK/TA4.0/SMCLK</text>
<text x="102.2" y="64.5" transform="rotate(-90 102.2 64.5)">P5.5/UCA2RXD/UCA2SOMI/ACLK</text>
<text x="107.3" y="61" transform="rotate(-90 107.3 61)">P2.4/TA1.0/UCA1CLK/A7/C11</text>
<text x="109.9" y="60.8" transform="rotate(-90 109.9 60.8)">P2.3/TA0.0/UCA1STE/A6/C10</text>
<text x="222.2" y="65.1">Vref</text>
<text x="223" y="61.2">GND</text>
<text x="24.1" y="70.2">Vref</text>
<text x="104.8" y="67.7" transform="rotate(-90 104.8 67.7)">P5.4/UCA2TXD/UCA2SIMO/TB0OUTH</text>
<text x="226.1" y="70.9">C23</text>
<text x="21.1" y="76.3" transform="rotate(-90 21.1 76.3)">C24</text>
<text x="23.4" y="76.2" transform="rotate(-90 23.4 76.2)">100nF</text>
<text x="160.5" y="75.2">GND</text>
<text x="226.3" y="73.2">100nF</text>
<text x="36.3" y="79.6">P1.0/TA0.1/DMAE0/RTCCLK/A0/C0/VREF-/VEREF-</text>
<text x="36.3" y="82.2">P1.1/TA0.2/TA1CLK/COUT/A1/C1/VREF+/VEREF+</text>
<text x="140.8" y="79.6">DVSS1</text>
<text x="142.9" y="82.2">P4.6</text>
<text x="221.7" y="79">GND</text>
<text x="17.2" y="86.6">GND</text>
<text x="36.3" y="84.7">P1.2/TA1.1/TA0CLK/COUT/A2/C2</text>
<text x="36.3" y="87.2">P3.0/A12/C12</text>
<text x="36.3" y="89.8">P3.1/A13/C13</text>
<text x="134.2" y="89.8">P5.3/UCB1STE</text>
<text x="137.6" y="87.2">P4.4/TB0.5</text>
<text x="142.9" y="84.7">P4.5</text>
<text x="249.5" y="84.2">+3.3V</text>
<text x="36.3" y="92.3">P3.2/A14/C14</text>
<text x="36.3" y="94.9">P3.3/A15/C15</text>
<text x="124.3" y="94.9">P5.1/UCB1SOMI/UCB1SCL</text>
<text x="126.5" y="92.3">P5.2/UCB1CLK/TA4CLK</text>
<text x="253.5" y="91.2">R19</text>
<text x="253.5" y="93.5">47kR</text>
<text x="36.3" y="97.4">P6.0/UCA3TXD/UCA3SIMO</text>
<text x="36.3" y="99.9">P6.1/UCA3RXD/UCA3SOMI</text>
<text x="113.6" y="99.9">P1.7/TB0.4/UCB0SOMI/UCB0SCL/TA1.0</text>
<text x="124.1" y="97.4">P5.0/UCB1SIMO/UCB1SDA</text>
<text x="158.5" y="101.3">MSP430FR5964IPNR</text>
<text x="254.1" y="97.6">C22</text>
<text x="254.2" y="99.9">2.2nF</text>
<text x="36.3" y="102.5">P6.2/UCA3CLK</text>
<text x="36.3" y="105">P6.3/UCA3STE</text>
<text x="36.3" y="107.6">P4.7</text>
<text x="113.4" y="102.5">P1.6/TB0.3/UCB0SIMO/UCB0SDA/TA0.0</text>
<text x="137.6" y="107.6">P3.6/TB0.5</text>
<text x="137.6" y="105">P3.7/TB0.6</text>
<text x="153.7" y="103.9">IC3</text>
<text x="249.6" y="105.7">GND</text>
<text x="36.3" y="110.1">P7.0/UCB2SIMO/UCB2SDA</text>
<text x="36.3" y="112.6">P7.1/UCB2SOMI/UCB2SCL</text>
<text x="130.8" y="112.6">P3.4/TB0.3/SMCLK</text>
<text x="132.1" y="110.1">P3.5/TB0.4/COUT</text>
<text x="273.8" y="112">GND</text>
<text x="24.7" y="119.7">+3.3V</text>
<text x="36.3" y="115.2">P8.0</text>
<text x="36.3" y="117.7">P1.3/TA1.2/UCB0STE/A3/C3</text>
<text x="142.9" y="117.7">P8.2</text>
<text x="142.9" y="115.2">P8.3</text>
<text x="36.3" y="120.3">P1.4/TB0.1/UCA0STE/A4/C4</text>
<text x="36.3" y="122.8">P1.5/TB0.2/UCA0CLK/A5/C5</text>
<text x="36.3" y="125.3">DVSS2</text>
<text x="118.7" y="125.3">P2.1/TB0.0/UCA0RXD/UCA0SOMI</text>
<text x="128.7" y="122.8">P2.2/TB0.2/UCB0CLK</text>
<text x="142.9" y="120.3">P8.1</text>
<text x="36.3" y="127.9">DVCC2</text>
<text x="106.1" y="127.9">P2.0/TB0.6/UCA0TXD/UCA0SIMO/TB0CLK/ACLK</text>
<text x="23.6" y="138.7">GND</text>
<text x="66.7" y="172.2" transform="rotate(-90 66.7 172.2)">PJ.0/TDO/TB0OUTH/SMCLK/SRSCG1/C6</text>
<text x="69.2" y="172.2" transform="rotate(-90 69.2 172.2)">PJ.1/TDI/TCLK/MCLK/SRSCG0/C7</text>
<text x="71.8" y="172.2" transform="rotate(-90 71.8 172.2)">PJ.2/TMS/ACLK/SROSCOFF/C8</text>
<text x="74.3" y="172.2" transform="rotate(-90 74.3 172.2)">PJ.3/TCK/SRCPUOFF/C9</text>
<text x="76.8" y="172.2" transform="rotate(-90 76.8 172.2)">P7.2/UCB2CLK</text>
<text x="79.4" y="172.2" transform="rotate(-90 79.4 172.2)">P7.3/UCB2STE/TA4.1</text>
<text x="81.9" y="172.2" transform="rotate(-90 81.9 172.2)">P7.4/TA4.0/A16</text>
<text x="84.5" y="172.2" transform="rotate(-90 84.5 172.2)">P7.5/A17</text>
<text x="87" y="172.2" transform="rotate(-90 87 172.2)">P7.6/A18</text>
<text x="89.5" y="172.2" transform="rotate(-90 89.5 172.2)">P7.7/A19</text>
<text x="92.1" y="172.2" transform="rotate(-90 92.1 172.2)">P4.0/A8</text>
<text x="94.6" y="172.2" transform="rotate(-90 94.6 172.2)">P4.1/A9</text>
<text x="97.2" y="172.2" transform="rotate(-90 97.2 172.2)">P4.2/A10</text>
<text x="99.7" y="172.2" transform="rotate(-90 99.7 172.2)">P4.3/A11</text>
<text x="102.2" y="172.2" transform="rotate(-90 102.2 172.2)">P2.5/TB0.0/UCA1TXD/UCA1SIMO</text>
<text x="104.8" y="172.2" transform="rotate(-90 104.8 172.2)">P2.6/TB0.1/UCA1RXD/UCA1SOMI</text>
<text x="107.3" y="172.2" transform="rotate(-90 107.3 172.2)">TEST/SBWTCK</text>
<text x="109.9" y="172.2" transform="rotate(-90 109.9 172.2)">RST/NMI/SBWTDIO</text>
<text x="112.4" y="172.2" transform="rotate(-90 112.4 172.2)">DVSS3</text>
<text x="114.9" y="172.2" transform="rotate(-90 114.9 172.2)">DVCC3</text>
<text x="117.4" y="175.6">+3.3V</text>
<text x="117.6" y="185.7">GND</text>
</g>
<g font-size="1.8">
<text x="237.6" y="95.2">RST_PIN</text>
<text x="109.2" y="188">RST_PIN</text>
</g>
<g font-size="1.2" fill="#008484">
<text x="263.2" y="99.8">BP_DROIT_TRAV-switch</text>
<text x="269.1" y="98">SW1</text>
</g>
<g font-size=".9" fill="#840000">
<text x="265.8" y="101.6">4</text>
<text x="274.7" y="101.6">2</text>
<text x="265.8" y="104.2">3</text>
<text x="274.7" y="104.2">1</text>
</g>
</svg>
